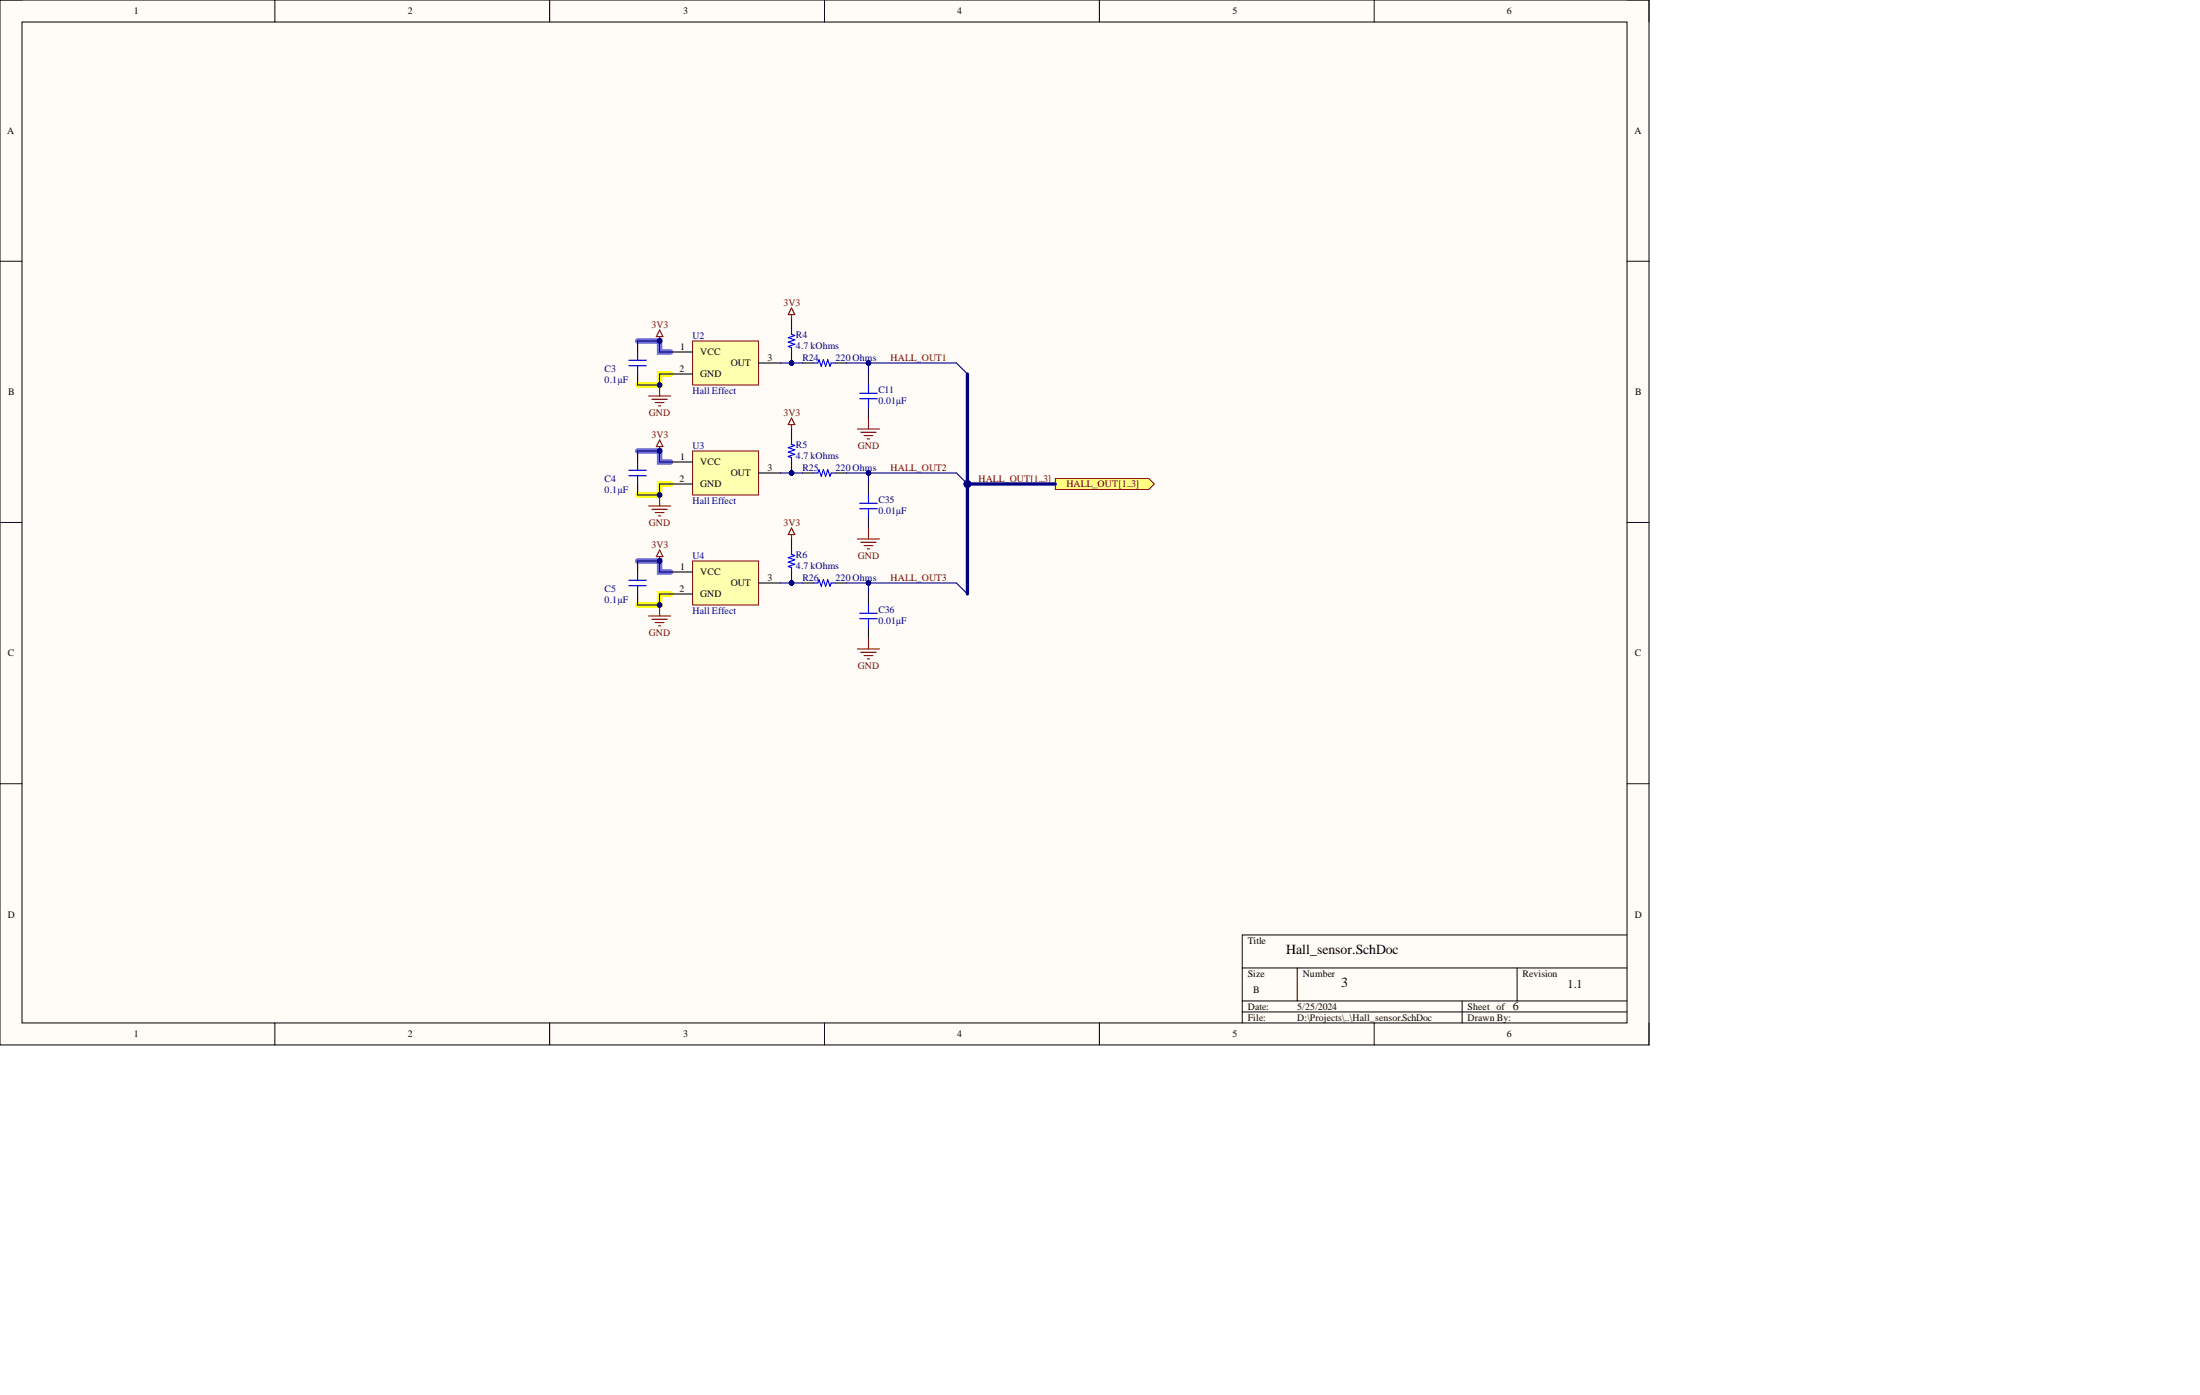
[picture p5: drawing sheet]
<svg xmlns="http://www.w3.org/2000/svg" width="508mm" height="322mm" viewBox="0 0 508 322" stroke-linecap="round" stroke-linejoin="round" font-family="sans-serif">
<path d="M0 0h380.5v241h-380.5z" fill-rule="evenodd" fill="#fffcf8"/>
<path d="M0 0h380.5v241h-380.5z" fill="none" stroke="#000" stroke-width=".23"/>
<path d="M5.1 5.1h370.3v230.8h-370.3z" fill-rule="evenodd" fill="#fffcf8"/>
<g fill="none" stroke="#000" stroke-width=".23">
<path d="M0 0h5.1M5.1 5.1h370.3v230.8h-370.3zM63.4 0v5.1M126.8 0v5.1M190.3 0v5.1M253.7 0v5.1M317.1 0v5.1M375.4 0h5.1v5.1M0 60.3h5.1M375.4 60.3h5.1M0 120.5h5.1M375.4 120.5h5.1"/>
<path d="M0 180.8h5.1M375.4 180.8h5.1M375.4 215.6h-88.8v20.3M63.4 235.9v5.1M126.8 235.9v5.1M190.3 235.9v5.1M253.7 235.9v5.1M286.6 223.2h88.8M286.6 230.9h88.8M286.6 233.4h88.8M299.3 223.2v7.7M317.1 235.9v5.1"/>
<path d="M337.4 230.9v5M350.1 223.2v7.7M380.5 235.9v5.1"/>
</g>
<path d="M154.7 86.3h-2.5v2.5h-5.1M154.7 111.6h-2.5v2.6h-5.1M154.7 137h-2.5v2.5h-5.1" fill="none" stroke="#ff0" stroke-width="1.3"/>
<path d="M147.1 78.6h5.1v2.6h2.5M147.1 104h5.1v2.6h2.5M147.1 129.4h5.1v2.5h2.5" fill="none" stroke="#6e6eff" stroke-width="1.3"/>
<path d="M152.2 76.1l.8 1.5h-1.6zM152.2 77.6v1M182.6 71l.8 1.6h-1.5zM182.6 72.6v1" fill="none" stroke="#800000" stroke-width=".25"/>
<circle cx="152.2" cy="78.6" r=".51" fill="#000080"/>
<circle cx="152.2" cy="78.6" r=".51" fill="none" stroke="#000080" stroke-width=".23"/>
<circle cx="182.6" cy="83.7" r=".51" fill="#000080"/>
<circle cx="182.6" cy="83.7" r=".51" fill="none" stroke="#000080" stroke-width=".23"/>
<path d="M182.6 73.6v2.5M182.6 81.2v2.5" fill="none" stroke="#000" stroke-width=".25"/>
<circle cx="182.6" cy="83.7" r=".51" fill="#000080"/>
<circle cx="182.6" cy="83.7" r=".51" fill="none" stroke="#000080" stroke-width=".23"/>
<path d="M182.6 76.1v1l.8 .3-1.5 .5 1.5 .5-1.5 .5 1.5 .5-1.5 .5 .7 .3v1M145.1 84.4h4.1M145.1 83.1h4.1M147.1 81.2v1.9M147.1 84.4v1.9" fill="none" stroke="#00f" stroke-width=".25"/>
<path d="M147.1 78.6v2.6M147.1 86.3v2.5" fill="none" stroke="#000" stroke-width=".25"/>
<path d="M149.7 91.3h5M150.4 92.1h3.6M151.2 92.9h2M151.9 93.6h.6M152.2 88.8v2.5" fill="none" stroke="#800000" stroke-width=".25"/>
<circle cx="152.2" cy="88.8" r=".51" fill="#000080"/>
<circle cx="152.2" cy="88.8" r=".51" fill="none" stroke="#000080" stroke-width=".23"/>
<path d="M159.8 78.6h15.2v10.2h-15.2z" fill-rule="evenodd" fill="#ffffb0"/>
<path d="M159.8 78.6h15.2v10.2h-15.2z" fill="none" stroke="#800000" stroke-width=".23"/>
<path d="M154.7 81.2h5.1M154.7 86.3h5.1M175 83.7h5.1" fill="none" stroke="#000" stroke-width=".25"/>
<path d="M182.6 96.4l.8 1.5h-1.5zM182.6 97.9v1M152.2 101.5l.8 1.5h-1.6zM152.2 103v1" fill="none" stroke="#800000" stroke-width=".25"/>
<circle cx="152.2" cy="104" r=".51" fill="#000080"/>
<circle cx="152.2" cy="104" r=".51" fill="none" stroke="#000080" stroke-width=".23"/>
<circle cx="182.6" cy="109.1" r=".51" fill="#000080"/>
<circle cx="182.6" cy="109.1" r=".51" fill="none" stroke="#000080" stroke-width=".23"/>
<path d="M182.6 106.6v2.5" fill="none" stroke="#000" stroke-width=".25"/>
<circle cx="182.6" cy="109.1" r=".51" fill="#000080"/>
<circle cx="182.6" cy="109.1" r=".51" fill="none" stroke="#000080" stroke-width=".23"/>
<path d="M182.6 98.9v2.6M147.1 104v2.6M147.1 111.6v2.6" fill="none" stroke="#000" stroke-width=".25"/>
<path d="M145.1 109.7h4.1M145.1 108.5h4.1M147.1 106.6v1.9M147.1 109.7v1.9M182.6 101.5v1l.8 .2-1.5 .6 1.5 .5-1.5 .5 1.5 .5-1.5 .5 .7 .2v1.1" fill="none" stroke="#00f" stroke-width=".25"/>
<path d="M149.7 116.7h5M150.4 117.5h3.6M151.2 118.2h2M151.9 119h.6M152.2 114.2v2.5" fill="none" stroke="#800000" stroke-width=".25"/>
<circle cx="152.2" cy="114.2" r=".51" fill="#000080"/>
<circle cx="152.2" cy="114.2" r=".51" fill="none" stroke="#000080" stroke-width=".23"/>
<path d="M159.8 104h15.2v10.2h-15.2z" fill-rule="evenodd" fill="#ffffb0"/>
<path d="M159.8 104h15.2v10.2h-15.2z" fill="none" stroke="#800000" stroke-width=".23"/>
<path d="M154.7 106.6h5.1M154.7 111.6h5.1M175 109.1h5.1" fill="none" stroke="#000" stroke-width=".25"/>
<path d="M152.2 126.8l.8 1.6h-1.6zM152.2 128.4v1M182.6 121.8l.8 1.5h-1.5zM182.6 123.3v1" fill="none" stroke="#800000" stroke-width=".25"/>
<circle cx="152.2" cy="129.4" r=".51" fill="#000080"/>
<circle cx="152.2" cy="129.4" r=".51" fill="none" stroke="#000080" stroke-width=".23"/>
<circle cx="182.6" cy="134.5" r=".51" fill="#000080"/>
<circle cx="182.6" cy="134.5" r=".51" fill="none" stroke="#000080" stroke-width=".23"/>
<path d="M182.6 131.9v2.6" fill="none" stroke="#000" stroke-width=".25"/>
<circle cx="182.6" cy="134.5" r=".51" fill="#000080"/>
<circle cx="182.6" cy="134.5" r=".51" fill="none" stroke="#000080" stroke-width=".23"/>
<path d="M147.1 129.4v2.5M147.1 137v2.5M182.6 124.3v2.5" fill="none" stroke="#000" stroke-width=".25"/>
<path d="M145.1 135.1h4.1M145.1 133.8h4.1M147.1 131.9v1.9M147.1 135.1v1.9M182.6 126.8v1.1l.8 .2-1.5 .5 1.5 .5-1.5 .5 1.5 .5-1.5 .6 .7 .2v1" fill="none" stroke="#00f" stroke-width=".25"/>
<path d="M152.2 139.5v2.6M149.7 142.1h5M150.4 142.8h3.6M151.2 143.6h2M151.9 144.3h.6" fill="none" stroke="#800000" stroke-width=".25"/>
<circle cx="152.2" cy="139.5" r=".51" fill="#000080"/>
<circle cx="152.2" cy="139.5" r=".51" fill="none" stroke="#000080" stroke-width=".23"/>
<path d="M159.8 129.4h15.2v10.1h-15.2z" fill-rule="evenodd" fill="#ffffb0"/>
<path d="M159.8 129.4h15.2v10.1h-15.2z" fill="none" stroke="#800000" stroke-width=".23"/>
<path d="M154.7 131.9h5.1M154.7 137h5.1M175 134.5h5.1" fill="none" stroke="#000" stroke-width=".25"/>
<path d="M243.5 110.4h21.6l1.3 1.2-1.3 1.3h-21.6z" fill-rule="evenodd" fill="#ffff80"/>
<path d="M243.5 110.4h21.6l1.3 1.2-1.3 1.3h-21.6z" fill="none" stroke="#800000" stroke-width=".23"/>
<path d="M185.2 83.7h2.5M192.8 83.7h2.5M200.4 86.3v2.5M200.4 93.9v2.5M185.2 109.1h2.5M192.8 109.1h2.5M200.4 111.6v2.6M200.4 119.2v2.6M185.2 134.5h2.5M192.8 134.5h2.5M200.4 137v2.5M200.4 144.6v2.5" fill="none" stroke="#000" stroke-width=".25"/>
<g fill="none" stroke="#00f" stroke-width=".25">
<path d="M187.7 83.7h1l.3-.7 .5 1.5 .5-1.5 .5 1.5 .5-1.5 .5 1.5 .3-.8h1M198.4 90.7h4M198.4 92h4M200.4 88.8v1.9M200.4 92v1.9M187.7 109.1h1l.3-.8 .5 1.5 .5-1.5 .5 1.5 .5-1.5 .5 1.5 .3-.7h1M198.4 116.1h4M198.4 117.3h4M200.4 114.2v1.9M200.4 117.3v1.9M187.7 134.5h1l.3-.8 .5 1.5 .5-1.5 .5 1.5 .5-1.5 .5 1.5 .3-.7h1M200.4 139.5v1.9"/>
<path d="M198.4 141.4h4M198.4 142.7h4M200.4 142.7v1.9"/>
</g>
<g fill="none" stroke="#800000" stroke-width=".25">
<path d="M197.9 98.9h5M198.6 99.7h3.6M200.4 96.4v2.5M199.4 100.5h2M200.1 101.2h.6M197.9 124.3h5M198.6 125.1h3.6M199.4 125.8h2M200.1 126.6h.6M200.4 121.8v2.5M197.9 149.7h5M198.6 150.4h3.6"/>
<path d="M199.4 151.2h2M200.1 152h.6M200.4 147.1v2.6"/>
</g>
<path d="M220.7 83.7l2.5 2.6M220.7 109.1l2.5 2.5" fill="none" stroke="#000080" stroke-width=".25"/>
<circle cx="223.2" cy="111.6" r=".76" fill="#000080"/>
<circle cx="223.2" cy="111.6" r=".76" fill="none" stroke="#000080" stroke-width=".23"/>
<path d="M154.7 137h-2.5v2.5h-5.1M220.7 134.5l2.5 2.5" fill="none" stroke="#000080" stroke-width=".25"/>
<circle cx="152.2" cy="139.5" r=".51" fill="#000080"/>
<circle cx="152.2" cy="139.5" r=".51" fill="none" stroke="#000080" stroke-width=".23"/>
<path d="M147.1 129.4h5.1v2.5h2.5" fill="none" stroke="#000080" stroke-width=".25"/>
<circle cx="152.2" cy="129.4" r=".51" fill="#000080"/>
<circle cx="152.2" cy="129.4" r=".51" fill="none" stroke="#000080" stroke-width=".23"/>
<path d="M154.7 111.6h-2.5v2.6h-5.1" fill="none" stroke="#000080" stroke-width=".25"/>
<circle cx="152.2" cy="114.2" r=".51" fill="#000080"/>
<circle cx="152.2" cy="114.2" r=".51" fill="none" stroke="#000080" stroke-width=".23"/>
<path d="M147.1 104h5.1v2.6h2.5" fill="none" stroke="#000080" stroke-width=".25"/>
<circle cx="152.2" cy="104" r=".51" fill="#000080"/>
<circle cx="152.2" cy="104" r=".51" fill="none" stroke="#000080" stroke-width=".23"/>
<path d="M154.7 86.3h-2.5v2.5h-5.1" fill="none" stroke="#000080" stroke-width=".25"/>
<circle cx="152.2" cy="88.8" r=".51" fill="#000080"/>
<circle cx="152.2" cy="88.8" r=".51" fill="none" stroke="#000080" stroke-width=".23"/>
<path d="M147.1 78.6h5.1v2.6h2.5" fill="none" stroke="#000080" stroke-width=".25"/>
<circle cx="152.2" cy="78.6" r=".51" fill="#000080"/>
<circle cx="152.2" cy="78.6" r=".51" fill="none" stroke="#000080" stroke-width=".23"/>
<path d="M180.1 134.5h5.1" fill="none" stroke="#000080" stroke-width=".25"/>
<circle cx="182.6" cy="134.5" r=".51" fill="#000080"/>
<circle cx="182.6" cy="134.5" r=".51" fill="none" stroke="#000080" stroke-width=".23"/>
<path d="M180.1 109.1h5.1" fill="none" stroke="#000080" stroke-width=".25"/>
<circle cx="182.6" cy="109.1" r=".51" fill="#000080"/>
<circle cx="182.6" cy="109.1" r=".51" fill="none" stroke="#000080" stroke-width=".23"/>
<path d="M180.1 83.7h5.1" fill="none" stroke="#000080" stroke-width=".25"/>
<circle cx="182.6" cy="83.7" r=".51" fill="#000080"/>
<circle cx="182.6" cy="83.7" r=".51" fill="none" stroke="#000080" stroke-width=".23"/>
<path d="M195.3 134.5h5.1v2.5" fill="none" stroke="#000080" stroke-width=".25"/>
<circle cx="200.4" cy="134.5" r=".51" fill="#000080"/>
<circle cx="200.4" cy="134.5" r=".51" fill="none" stroke="#000080" stroke-width=".23"/>
<path d="M195.3 109.1h5.1v2.5" fill="none" stroke="#000080" stroke-width=".25"/>
<circle cx="200.4" cy="109.1" r=".51" fill="#000080"/>
<circle cx="200.4" cy="109.1" r=".51" fill="none" stroke="#000080" stroke-width=".23"/>
<path d="M200.4 134.5h20.3" fill="none" stroke="#000080" stroke-width=".25"/>
<circle cx="200.4" cy="134.5" r=".51" fill="#000080"/>
<circle cx="200.4" cy="134.5" r=".51" fill="none" stroke="#000080" stroke-width=".23"/>
<path d="M200.4 109.1h20.3" fill="none" stroke="#000080" stroke-width=".25"/>
<circle cx="200.4" cy="109.1" r=".51" fill="#000080"/>
<circle cx="200.4" cy="109.1" r=".51" fill="none" stroke="#000080" stroke-width=".23"/>
<path d="M200.4 83.7v2.6" fill="none" stroke="#000080" stroke-width=".25"/>
<circle cx="200.4" cy="83.7" r=".51" fill="#000080"/>
<circle cx="200.4" cy="83.7" r=".51" fill="none" stroke="#000080" stroke-width=".23"/>
<path d="M195.3 83.7h25.4" fill="none" stroke="#000080" stroke-width=".25"/>
<circle cx="200.4" cy="83.7" r=".51" fill="#000080"/>
<circle cx="200.4" cy="83.7" r=".51" fill="none" stroke="#000080" stroke-width=".23"/>
<path d="M223.2 111.6v25.4" fill="none" stroke="#000080" stroke-width=".76"/>
<circle cx="223.2" cy="111.6" r=".76" fill="#000080"/>
<circle cx="223.2" cy="111.6" r=".76" fill="none" stroke="#000080" stroke-width=".23"/>
<path d="M223.2 86.3v25.3h20.3" fill="none" stroke="#000080" stroke-width=".76"/>
<circle cx="223.2" cy="111.6" r=".76" fill="#000080"/>
<circle cx="223.2" cy="111.6" r=".76" fill="none" stroke="#000080" stroke-width=".23"/>
<g font-size="3.2">
<text x="296.8" y="220">Hall_sensor.SchDoc</text>
<text x="309.5" y="227.6">3</text>
</g>
<g font-size="2.8">
<text x="361.7" y="228">1.1</text>
<text x="349.1" y="233.1">6</text>
</g>
<g font-size="2.3">
<text x="30.9" y="3.3">1</text>
<text x="94.1" y="3.3">2</text>
<text x="157.6" y="3.3">3</text>
<text x="220.9" y="3.3">4</text>
<text x="284.4" y="3.3">5</text>
<text x="347.7" y="3.3">6</text>
<text x="1.7" y="30.9">A</text>
<text x="377.1" y="30.9">A</text>
<text x="156.9" y="80.7">1</text>
<text x="161.6" y="81.9">VCC</text>
<text x="177.1" y="83.2">3</text>
<text x="156.8" y="85.7">2</text>
<text x="161.6" y="87">GND</text>
<text x="168.6" y="84.5">OUT</text>
<text x="1.9" y="91.2">B</text>
<text x="377.3" y="91.2">B</text>
<text x="156.9" y="106">1</text>
<text x="161.6" y="107.3">VCC</text>
<text x="156.8" y="111.1">2</text>
<text x="161.6" y="112.4">GND</text>
<text x="168.6" y="109.8">OUT</text>
<text x="177.1" y="108.6">3</text>
<text x="156.9" y="131.4">1</text>
<text x="156.8" y="136.5">2</text>
<text x="161.6" y="132.7">VCC</text>
<text x="161.6" y="137.8">GND</text>
<text x="168.6" y="135.2">OUT</text>
<text x="177.1" y="133.9">3</text>
<text x="1.8" y="151.4">C</text>
<text x="377.2" y="151.4">C</text>
<text x="1.8" y="211.7">D</text>
<text x="377.2" y="211.7">D</text>
<text x="287.9" y="217.7">Title</text>
<text x="287.9" y="225.3">Size</text>
<text x="300.6" y="225.3">Number</text>
<text x="351.3" y="225.3">Revision</text>
<text x="287.9" y="232.9">Date:</text>
<text x="289.2" y="229.1">B</text>
<text x="299.3" y="232.9">5/25/2024</text>
<text x="338.7" y="232.9">Sheet of</text>
<text x="30.9" y="239.2">1</text>
<text x="94.1" y="239.2">2</text>
<text x="157.6" y="239.2">3</text>
<text x="220.9" y="239.2">4</text>
<text x="284.4" y="239.2">5</text>
<text x="287.9" y="235.4">File:</text>
<text x="299.3" y="235.4">D:\Projects\..\Hall_sensor.SchDoc</text>
<text x="338.7" y="235.4">Drawn By:</text>
<text x="347.7" y="239.2">6</text>
</g>
<g font-size="2.3" fill="#800000">
<text x="180.8" y="70.5">3V3</text>
<text x="150.3" y="75.6">3V3</text>
<text x="205.5" y="83.2">HALL_OUT1</text>
<text x="149.8" y="95.9">GND</text>
<text x="180.8" y="95.9">3V3</text>
<text x="150.3" y="101">3V3</text>
<text x="197.9" y="103.5">GND</text>
<text x="205.5" y="108.6">HALL_OUT2</text>
<text x="225.8" y="111.1">HALL_OUT[1..3]</text>
<text x="246.1" y="112.4">HALL_OUT[1..3]</text>
<text x="149.8" y="121.3">GND</text>
<text x="180.8" y="121.3">3V3</text>
<text x="150.3" y="126.3">3V3</text>
<text x="197.9" y="128.9">GND</text>
<text x="205.5" y="133.9">HALL_OUT3</text>
<text x="149.8" y="146.6">GND</text>
<text x="197.9" y="154.2">GND</text>
</g>
<g font-size="2.3" fill="#000080">
<text x="183.7" y="77.9">R4</text>
<text x="159.8" y="78.1">U2</text>
<text x="183.7" y="80.4">4.7 kOhms</text>
<text x="185.2" y="83.2">R24</text>
<text x="192.8" y="83.2">220 Ohms</text>
<text x="139.5" y="88.3">0.1µF</text>
<text x="139.5" y="85.7">C3</text>
<text x="159.8" y="90.8">Hall Effect</text>
<text x="202.7" y="93.1">0.01µF</text>
<text x="202.7" y="90.6">C11</text>
<text x="159.8" y="103.5">U3</text>
<text x="183.7" y="105.8">4.7 kOhms</text>
<text x="183.7" y="103.3">R5</text>
<text x="139.5" y="113.7">0.1µF</text>
<text x="139.5" y="111.1">C4</text>
<text x="185.2" y="108.6">R25</text>
<text x="192.8" y="108.6">220 Ohms</text>
<text x="159.8" y="116.2">Hall Effect</text>
<text x="202.7" y="118.5">0.01µF</text>
<text x="202.7" y="115.9">C35</text>
<text x="159.8" y="128.9">U4</text>
<text x="183.7" y="131.2">4.7 kOhms</text>
<text x="183.7" y="128.6">R6</text>
<text x="139.5" y="136.5">C5</text>
<text x="185.2" y="133.9">R26</text>
<text x="192.8" y="133.9">220 Ohms</text>
<text x="139.5" y="139">0.1µF</text>
<text x="159.8" y="141.6">Hall Effect</text>
<text x="202.7" y="143.8">0.01µF</text>
<text x="202.7" y="141.3">C36</text>
</g>
</svg>
